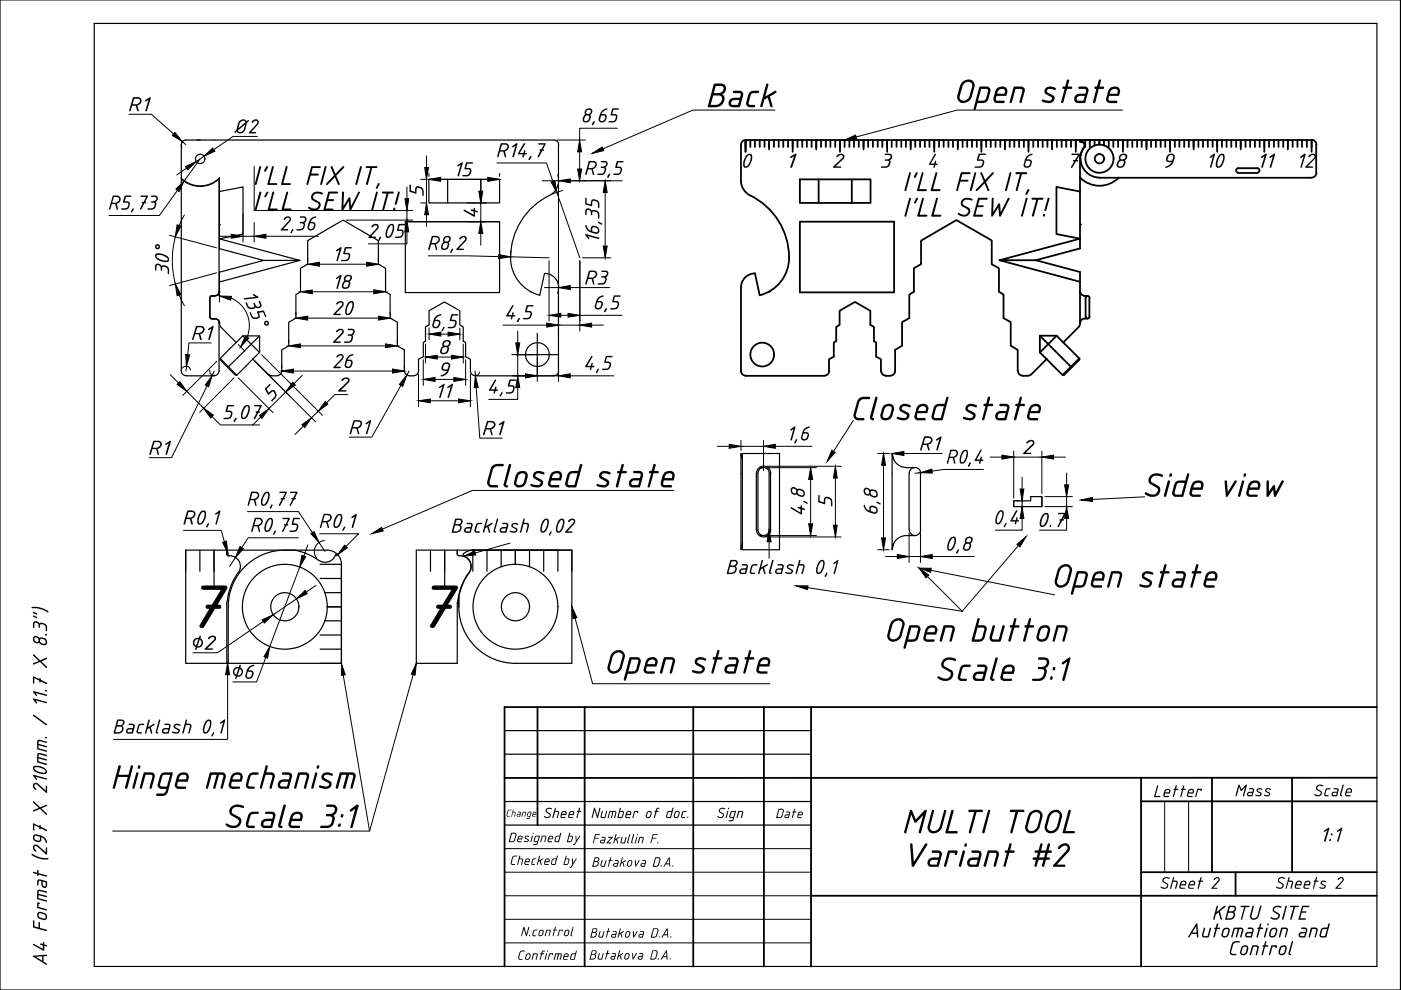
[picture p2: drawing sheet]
<svg xmlns="http://www.w3.org/2000/svg" width="297mm" height="210mm" viewBox="0 0 297 210" stroke-linecap="round" stroke-linejoin="round" font-family="sans-serif">
<!-- layer: 0 -->
<g fill="none" stroke="#000" stroke-width=".25">
<path d="M0 0h296.9v209.9h-296.9zM20 5h271.9v199.9h-271.9zM38.4 37.8a5.7 5.7 0 0 0 8.1-.1v15l9.4 2.5-9.4 2.5v4.1M46.4 37.8v24.4M46.4 37.9a5.8 5.8 0 0 1-8 0M90.9 38h15v5h-15zM94.9 38v5M101.9 38v5M118.4 30.7v7.6M118.4 38.3a3.5 3.5 0 0 1-1.9 3.1 14.4 14.4 0 0 0-8 15.2 8.2 8.2 0 0 0 5.9 6l1-4.6a2.98 2.98 0 0 1 3 3M118.4 30.7a1 1 0 0 0-1-1h-78l-.5 .1-.3 .4-.2 .5v48a1 1 0 0 0 1 .9l6 .1a1.07 1.07 0 0 0 1-1.1v-10.5M158.1 29.7v2.5"/>
<path d="M46.5 40.6l5-1v10l-5 1 17.1 4.6h-7.7M46.5 47.6h.1M63.6 55.2l-17.1 4.6M85.9 47h20v15h-20v-15h20M44.4 63.2l.1 3.9 .2 .5 .5-.1M44.5 63.2v3.9l.4 .4M44.9 62.8h.7M44.9 62.7h.7M44.9 67.6h.7M44.9 67.7h.7M44.9 62.8l-.4 .4M45.2 62.8l-.5-.1-.2 .5"/>
<path d="M45.6 67.5a.99 .99 0 0 1 1 1l-.1-.4M45.6 67.6a.91 .91 0 0 1 .9 .9M46.5 62.2l.1-.4a.99 .99 0 0 1-1 1M46.5 61.8a.91 .91 0 0 1-.9 .9M46.5 68.6v.1M46.6 68.7l.3 .7M46.7 76.3l3.2 3.3M46.7 76v.2M46.8 69.4l3.3 3.2M50.1 72.6l-3.4 3.4 3.5 3.6 3.4-3.5M50.2 79.5h-.2M51.5 71.2l3.5 3.5-1.4 1.4"/>
<path d="M51.5 71.2h3.5v3.5M51.5 71.2l-1.4 1.4M53.6 76.1l3.3 3.3M55 71.2l-6.7 6.7M56.9 79.4l.7 .2M85.7 78.7v-4.5l-1.5-.9v-5l-1.5-.8v-5l-1-.6v-5l-1.5-.9v-5l-7.5-4.3-7.5 4.3v5l-1.5 .9v5l-1 .6v5l-1.5 .8v5l-1.5 .9v4.5a1 1 0 0 1-1 .9l-1.1 .1M85.8 78.6a.99 .99 0 0 0 1 1M109.4 75.2h9M112.4 61.9h.1M113.9 70.7v9M118.4 61v17.7M118.4 78.6a1.07 1.07 0 0 1-1 1.1l-16.7-.1a1 1 0 0 1-1-.9v-2.5l-1-.6v-3l-.5-.3v-3l-.7-.4v-3l-3.3-1.9-3.2 1.9v3l-.8 .4v3l-.5 .3v3l-1 .6v2.5a1 1 0 0 1-1 .9l-1 .1"/>
<path d="M157.4 96.2h7.9v20.4h-7.9zM157.4 97.4l-.3-1.3v20.5l.3-1.4M161 99.2h.9M189.1 96.2v20.4M189.5 97.4l-.3-1.3a2.98 2.98 0 0 0 3 3M192.2 99.2h1.8M39.4 116.6h30a2.98 2.98 0 0 1 2.2 1M39.4 116.6v24h8.7v-12.7M39.4 116.6v4.5M42.4 116.6v4.5M45.4 116.6v7.5M48.1 116.6v.9l.3 .3"/>
<path d="M48.4 117.9h.3M48.7 117.8a2.32 2.32 0 0 1 2.2 1.6 2.32 2.32 0 0 1-.8 2.6l-1.2 2.4-.6 2M60.4 116.6a12 12 0 0 0-12 12v12h24v-21M62.5 116.7a12.2 12.2 0 0 1 5.1 2.1M67.9 119.6h4.5M71.1 117.7a2.31 2.31 0 0 1-3.5 1.1M71.6 117.6l.5 .8 .3 1.2M71.6 117.6l-.3-.1-.2 .2M72.4 119.6v21h-4.5M91.3 116.6v4.5M94.3 116.6v7.5M96.9 116.6v.9"/>
<path d="M97 117.5l.3 .3M100.3 116.6l-1.3 .3a.89 .89 0 0 0-.8 .8v.1a2.35 2.35 0 0 1 1.3 3.7 2.32 2.32 0 0 0 0-2.6 2.32 2.32 0 0 0-2.2-1.1M103.3 116.6v4.5M106.3 116.6v3.6M109.3 116.6v3M112.3 116.6v3.6M115.3 116.6v4.5M118.3 116.6v4.5M160.4 100.3v12.1M161 113.6h.9M163.1 100.3v12.1M163.1 100.3a1.21 1.21 0 0 0-1.2-1.2 1.21 1.21 0 0 0-1.2 1.2v12.1a1.21 1.21 0 0 0 1.2 1.2 1.21 1.21 0 0 0 1.2-1.3"/>
<path d="M163.4 100.3v12.1M163.4 100.3a1.5 1.5 0 0 0-1.5-1.5 1.5 1.5 0 0 0-1.5 1.5M163.4 112.3a1.5 1.5 0 0 1-1.5 1.5 1.5 1.5 0 0 1-1.5-1.5M192.2 113.6h1.8M192.2 113.6a2.98 2.98 0 0 0-3 2.9l.3-1.3M192.7 100.3v12.1M195.2 100.3v12.1M195.2 100.3a1.21 1.21 0 0 0-1.2-1.2 1.21 1.21 0 0 0-1.2 1.2M195.2 112.3a1.21 1.21 0 0 1-1.2 1.3 1.21 1.21 0 0 1-1.2-1.3M214.9 106.2v1.2M220.9 105.3v2.1h-6v-1.2h3.6v-.9h2.4v2.1M67.9 122.7h4.5"/>
<path d="M67.9 134.6h4.5M67.9 137.6h4.5M68.9 125.7h3.5M68.9 131.6h3.5M69.4 128.7h3M97.3 128.6a12 12 0 0 0 12 12M99.4 121.4a12.3 12.3 0 0 0-2.2 5M99.5 121.5a12.2 12.2 0 0 0-2.2 5.1M100.2 121.1v-4.5h21v24h-11.9M121.2 121.1v-4.5h-32.9v24h8.6v-12.7M107 159.9h65M107 154.9h65"/>
<path d="M107 174.9h65M107 169.9h65"/>
<circle cx="42.4" cy="33.7" r=".99"/>
<circle cx="113.9" cy="75.2" r="2.52"/>
<circle cx="60.4" cy="128.6" r="9"/>
<circle cx="60.4" cy="128.6" r="2.98"/>
<circle cx="109.3" cy="128.6" r="9"/>
<circle cx="109.3" cy="128.6" r="2.98"/>
</g>
<g fill="none" stroke="#000" stroke-width=".38">
<path d="M114 149.9v25M124 149.9v55M147 149.9v55M162 149.9v55M172 149.9v55M291.9 149.9h-184.9v55M241.9 164.9v40M241.9 169.9h50M257 164.9v20M273.9 164.9v20M291.9 164.9h-184.9M172 189.9h119.9"/>
<path d="M241.9 184.9h50M262 184.9v5"/>
</g>
<path d="M107 179.9h65M246.9 170.1v14.8M252 170.1v14.8M107 189.9h65M107 184.9h65M107 199.9h65M107 194.9h65" fill="none" stroke="#000" stroke-width=".21"/>
<g fill="#000">
<path d="M122 177.2h.2l.1 1 .6-1 .1 .1-1.1 1.8-.4 .1v-.2h.3l.3-.6zM122.8 171.3h.2l-.1 .6h.3l.1 .2h-.5l-.4 1.3-.1 .1 .3-1.4-.3-.1 .3-.1zM138.4 176.9l1-.1v.2h-.8l-.2 .6h.8v.2h-.9l-.3 1zM144.7 172.1l.2-.2 .7 .1-.1 .1-.6 .1-.3 .9 .1 .1h.5v.3h-.6l-.2-.3zM145.7 173.2h.2v.3l-.2-.1zM156.5 171.9h.9l.2 .2-.3 1.4-.2-.1 .3-1-.1-.3h-.6l-.3 1.3h-.2zM224.7 179.3l.9-.5a1.08 1.08 0 0 1 1.2 .6 1.08 1.08 0 0 1-.4 1.4l-2.3 2.5h1.5a.23 .23 0 0 1 .2 .3 .23 .23 0 0 1-.2 .2h-2.1a.22 .22 0 0 1-.2-.1 .22 .22 0 0 1 0-.3l2.7-3a.64 .64 0 0 0 .2-1 .64 .64 0 0 0-1 .1l-.4 .3a.3 .3 0 0 1-.5 .1 .3 .3 0 0 1 .2-.5zM226.6 171.8l.3-.1 .1 .3-1.1 4.2h1.7a.23 .23 0 0 1 .3 .2 .23 .23 0 0 1-.3 .3h-2.2l-.1-.2zM253.8 167.3l1-.1v.2l-.1 .3h-.2l.1-.2h-.6l-.3 1.4-.2 .1-.1-.2zM268.4 167.2l.6-.1a.27 .27 0 0 1 .3 .1 .27 .27 0 0 1 .1 .3l-.4-.1a.29 .29 0 0 0-.4 0 .29 .29 0 0 0 0 .3l.5 .3a.54 .54 0 0 1 0 .8 .54 .54 0 0 1-.7 0 .21 .21 0 0 1-.4 0 .21 .21 0 0 1 .1-.3l.5 .1a.27 .27 0 0 0 .3 0 .27 .27 0 0 0 0-.4l-.5-.2a.45 .45 0 0 1 0-.8zM121.2 182h.3v1l.6-1 .2 .1-1.1 1.9h-.4v-.2h.2l.3-.5zM121.4 196.5l.2 .1-.4 1.6 .1 .1a.16 .16 0 0 1-.1 .2 .16 .16 0 0 1-.2-.2z"/>
<path d="M142.2 198.6h.2l-.1 .2h-.1zM142.6 183.5h.2l-.1 .3zM257.3 186.4l.3-.3 .5-.2 .4 .3 .1 .4-1.4 1.6h.9v.2h-1.3v-.1l1.4-1.5a.35 .35 0 0 0 0-.6 .35 .35 0 0 0-.6 .3l-.2 .1zM273.5 192.1l1.9-.1-.1 .3h-.7l-.8 2.7-.2-.2 .6-2.5h-.6zM276.1 192.1h1.5l-.1 .2h-1.2l-.2 .9h.8l.1 .2-1 .1-.3 1.2h1.1v.3h-1.5zM278 196.7h.9l.5 .2v.3l-.5 1.6-.2-.2 .4-1.3-.1-.3h-.8l-.5 1.6v.2l-.2-.1zM283.6 186.4l.7-.4a.53 .53 0 0 1 .6 .3 .53 .53 0 0 1-.2 .7l-1.2 1.2h.9v.2h-1.3v-.2l1.4-1.5a.35 .35 0 0 0-.1-.5 .35 .35 0 0 0-.5 .3l-.2 .1zM273.9 199.6l.2-.1 .1 .2-.7 2.5a.2 .2 0 0 1 .2 .2 .2 .2 0 0 1-.1 .2 .2 .2 0 0 1-.3-.1l-.1-.4z"/>
<path d="M113.2 172.4l-.1 .2 .4-.1a.2 .2 0 0 0-.1-.3 .2 .2 0 0 0-.2 .2zM113 172.3l.3-.2a.29 .29 0 0 1 .3 .1 .29 .29 0 0 1 .1 .3v.2h-.7v.2l.1 .1h.4v.2h-.6l-.1-.3z"/>
<path d="M120.7 176.6h.2l-.1 .6h.5l.2 .4-.3 .9-.9 .1-.1-.2zM120.7 177.3l-.3 1.1 .6-.1 .3-.7-.1-.3z"/>
<path d="M143.1 172.1l.7-.2 .3 .3-.2 1-.6 .3a.45 .45 0 0 1-.5-.6zM143.4 172.2l-.3 .7a.34 .34 0 0 0 .3 .4 .34 .34 0 0 0 .4-.4l.1-.4a.3 .3 0 0 0-.1-.4 .3 .3 0 0 0-.4 .1z"/>
<path d="M169.5 172.3l-.2 .3h.7a.29 .29 0 0 0-.1-.4 .29 .29 0 0 0-.4 .1zM169.3 172.2l.6-.1 .3 .1-.1 .7h-.8l-.1 .2v.1h.7l.1 .3h-.8l-.2-.2z"/>
<path d="M223.1 172.5l-.5 .6-.6 2.1a.94 .94 0 0 0 .8 1 .94 .94 0 0 0 1.1-.6l.2-.4 .5-2a.88 .88 0 0 0-.5-1 .88 .88 0 0 0-1 .3zM222.5 172.3l.5-.4 .7-.2a1.25 1.25 0 0 1 1.5 1.5l-.7 2.5-.8 .7-.8 .3a1.27 1.27 0 0 1-1.4-1.5l.6-2.2z"/>
<path d="M285.7 167.4l-.1 .5h.7l.1-.2a.35 .35 0 0 0-.2-.4 .35 .35 0 0 0-.5 .1zM285.5 167.4l.4-.3h.4l.3 .2v.8h-1.1l-.1 .3 .1 .2h.8v.2h-.9l-.2-.1v-.4z"/>
<path d="M120 181.4h.1l-.1 .6h.6l.2 .3-.4 1.1h-.9v-.1zM120 182.2l-.3 1h.5l.2-.2 .1-.8z"/>
<path d="M119.8 197.3l.7-.2 .2 .3-.1 .8-.3 .3h-.5l-.3-.2zM120 197.4l-.2 .6a.32 .32 0 0 0 .3 .3 .32 .32 0 0 0 .3-.3l.1-.4a.29 .29 0 0 0-.2-.3 .29 .29 0 0 0-.3 .1z"/>
<path d="M141.4 197.2l-.6 .9h.7zM141.4 196.8h.2l.1 2h-.2v-.5h-.8l-.4 .5v-.1z"/>
<path d="M141.8 182.2l-.5 .9h.6zM141.8 181.8h.2l.1 1.9h-.2v-.4h-.8l-.4 .4z"/>
<path d="M220.6 178.9l.3-.1 .2 .2-.4 1.3h1.1l.3-1.3 .3-.2 .2 .3-.3 1.2 .6 .1a.26 .26 0 0 1 .1 .2 .26 .26 0 0 1-.2 .2h-.6l-.3 1h.6l.1 .4-.9 .1-.4 1.5-.4-.2 .3-1.3h-1l-.4 1.4h-.4l.2-1.4h-.6l-.1-.4 .9-.1 .2-1h-.5l-.2-.3 .2-.2h.7zM220.6 180.8l-.3 1h1.1l.2-1z"/>
<path d="M280.2 196.9l.3-.2h.9l.2-.9h.3l-.7 2.9-1 .1a.46 .46 0 0 1-.4-.6zM280.5 197l-.4 1.4 .8 .1 .4-1.5z"/>
<path d="M121.1 202.3l.3-.2h.6l.1-.5h.2l-.5 1.9-.9-.1zM121.4 202.3l-.3 1h.6l.2-1z"/>
<path d="M141.2 201.9l-.5 .8h.6zM141.2 201.5h.2l.1 2-.1-.1-.1-.4h-.7l-.4 .5-.1-.2z"/>
<circle cx="139.5" cy="178.7" r=".13"/>
<circle cx="142.1" cy="203.3" r=".13"/>
</g>
<!-- layer: 0 -->
<g fill="#000">
<path d="M233 16.9h.4l-.3 1.4h.8l.2 .4-.2 .2h-.9l-.8 2.7-.3 .3-.2-.4 .8-2.6-.4-.1-.1-.3 .6-.2zM77.6 35.3h2.4l-.1 .3h-1l-1 3.6-.3-.2 .9-3.4h-.8zM80.1 38.9l.3-.1 .1 .2-.5 1h-.2l-.1-.2zM114.1 30.4h1.6l-.6 1.3h.2v.3h-.3l-.8 1.3h-.2v-.2l.6-1.1-.2-.1v-.1l.4-.1 .5-1h-1zM129.8 23h1.4l-.1 .3h-1.1l-.2 .9 .9 .1 .2 .3v.3l-.2 .6-.4 .4-1.2 .1v-.3l1.2-.2 .3-.6a.29 .29 0 0 0-.1-.3 .29 .29 0 0 0-.3-.1l-.7-.1zM130.8 34.1l1.4 .1-.1 .2h-1l-.3 .9 .9 .1 .2 .6-.2 .6-.3 .4-1.3 .1-.1-.2 .1-.1 1.2-.1 .3-.6-.1-.4-1.1-.2zM162.4 17.8h.4l.1 .2-.6 2.5 2-1.3 .3 .2-.1 .3-1.3 .8 .6 2-.3 .2-.2-.1-.5-1.9-.7 .4-.4 1.5-.3 .1-.2-.2zM215.3 36.6l2.3-.1 .2 .2-.2 .2h-.9l-1.1 3.6-.3-.2 .9-3.4h-.8zM32 41.5h1.1l.4 .6-.3 .6-.3 .2 .2 .1v.4l-.2 .7-.6 .4h-1l.1-.3h.9l.3-.3 .2-.8-.7-.1-.1-.2 .8-.2 .3-.3a.36 .36 0 0 0 0-.4 .36 .36 0 0 0-.3-.1h-.7zM81 40.7l2.3-.1 .2 .1-.1 .3h-1l-1 3.5-.1 .1-.3-.2 1-3.4h-.9zM84.5 47.5h1.4l-.1 .3h-1l-.3 .9h.8l.3 .5-.2 .8-.3 .3-1.2 .2-.1-.3 1.2-.2 .3-.6v-.3l-.3-.1-.8-.1zM97.5 50.3l.7-.3 .4 .1 .3 .3v.5l-1.7 1.8h1.1v.2l-1.5 .1v-.2l1.8-1.9a.41 .41 0 0 0-.2-.6 .41 .41 0 0 0-.6 .2 .22 .22 0 0 1-.2 .3 .22 .22 0 0 1-.2-.3z"/>
<path d="M124.1 42h.3v1.1l.9 .3v-.6l.3-.5h.4l.8 .3 .3 .6-.1 .9-.2-.1-.1-1.1-.7-.3a.33 .33 0 0 0-.4 .3l-.1 .8-1.3-.3zM217.8 40.2a.21 .21 0 0 1 .3-.1 .21 .21 0 0 1 .1 .3l-.4 .8-.3 .1-.1-.3zM218.7 42h2.5l-.2 .3h-.9l-.9 3.5-.2 .1-.2-.2 .9-3.4h-.8zM53.9 86l1.6-.1v.1l-.6 1.2h.2l.1 .2-.4 .1-.8 1.4h-.2v-.2l.6-1.2h-.2v-.2l.4-.1 .5-1h-1.1zM216.2 84.2l.4-.1 .1 .2-.3 1.3h.7l.2 .3-.2 .2h-.9l-.7 2.8-.4 .2-.1-.3 .7-2.7h-.2a.25 .25 0 0 1-.2-.2 .25 .25 0 0 1 .2-.3h.4zM45.6 108.9l.9-.6h.2l-.8 2.9-.2-.1 .6-2.3-.5 .3zM61.5 104.3l1.5-.1 .1 .2-.6 1.2 .2 .2-.3 .1-.8 1.3-.2-.1 .6-1.2-.2-.2 .3-.1 .6-1.1h-1.1zM62.1 109.9l1.4-.1v.3h-1.1l-.2 .9 .8 .1 .2 .3v.3l-.2 .7-.3 .3h-1.3l.1-.2 1.2-.1 .2-.7a.28 .28 0 0 0 0-.3 .28 .28 0 0 0-.3-.1l-.8-.1zM74.5 109.6l.9-.7 .2 .1-.8 2.9-.3-.1 .7-2.3-.4 .3h-.3zM120.4 110.5l.4-.4 .7-.1 .4 .2 .1 .6-1.7 1.9h1l.1 .2-1.5 .1-.1-.3 1.7-1.8a.41 .41 0 0 0 0-.6 .41 .41 0 0 0-.6 .2l-.3 .2zM138.6 98.4h.3l.1 .1-.3 1.3 .8 .1 .2 .3-.2 .1h-.9l-.8 2.9-.3 .1-.2-.2 .7-2.8h-.3l-.1-.3 .6-.2zM176.7 119.4l.9-.7 .2 .1-.9 2.9-.2-.2 .7-2.2-.5 .3h-.2z"/>
<path d="M224.3 108.8h1.7l-.6 1.3 .2 .1v.1l-.4 .1-.7 1.3-.3-.1 .6-1.2h-.1l-.1-.2 .4-.1 .6-1.1h-1.2zM268.6 102v-.1a.24 .24 0 0 1 .3 0 .24 .24 0 0 1 .1 .2v2.1l.9-1.2 .3-.2 .1 .3 .2 1.2 1.2-2.4 .5 .1v.2l-1.7 3.1-.4-.1-.2-1.4-.9 1.5h-.5zM7.1 131.9l.3-.2 .7 .2a.24 .24 0 0 0 .2 .2 .24 .24 0 0 0 .3 0h.7l.5 .3 .2 .5-.1 .9h-.2v-.8l-.2-.4-.9-.3-.1 .8h-.2l-.3-.9a.37 .37 0 0 0-.4-.2 .37 .37 0 0 0-.3 .4v.7h-.3v-1zM6.7 128.7h1.6l1.5 .6a.36 .36 0 0 1 .4 .6l-1.5-.7-.9-.2h-1.1zM158.9 137.9l.4 .1-.3 1.3 .9 .1a.26 .26 0 0 1 0 .3 .26 .26 0 0 1-.2 .1h-.9l-.7 2.8-.3 .2h-.2v-.2l.7-2.8h-.4v-.3l.1-.2h.5zM175.2 121.5l.3 .1-.4 .6-.2 .1-.1-.2zM224 132.6h1.6a.81 .81 0 0 1 .8 1l-.7 2.3-.2 .2-.3-.3 .6-2.6-.2-.1h-1.2l-.8 2.8-.2 .2-.3-.3zM253.7 119.6h.2l.2 .2-.4 1.3h.8a.25 .25 0 0 1 .2 .2 .25 .25 0 0 1-.2 .3h-.9l-.7 2.9-.4 .1-.1-.3 .7-2.7h-.3l-.2-.3 .2-.2h.4zM7 138.8l.2-.1 1.3 1.3 1.4-.5v.3l-1.1 .4 1.2 1.3-.3 .1-1.2-1.3-1.5 .6 .1-.3 1.1-.5-1.2-1.1zM45.2 155.3h.2v.2l-.3 .6h-.2l-.1-.2zM46.7 153.2l.8-.7 .3 .1-.9 2.9-.2-.1 .6-2.3-.4 .3h-.2zM225.1 140.5l1.5-1a.23 .23 0 0 1 .3-.1 .23 .23 0 0 1 0 .3l-1.3 4.7-.3-.1-.1-.2 1.1-3.8-.9 .6-.3-.2z"/>
<path d="M68.5 164.1l.5-.3h.8a.61 .61 0 0 1 .7 .6l-.1 .1-.5-.2a.75 .75 0 0 0-1.2 .6l1.2 .7a.95 .95 0 0 1 .2 1.2 .95 .95 0 0 1-1.1 .4l-1-.1a.32 .32 0 0 1-.4-.2 .32 .32 0 0 1 .2-.4 .32 .32 0 0 1 .4 .1l.4 .1a.83 .83 0 0 0 1.2-.4l-.1-.3-1.1-.5a.86 .86 0 0 1-.1-1.4zM72.1 163.8h2.5a.75 .75 0 0 1 .8 .9l-.6 2.4-.3 .1-.2-.3 .6-2.3-.2-.3h-.7l-.8 2.8-.3 .1-.2-.3 .7-2.6h-1l-.7 2.8-.3 .1-.2-.3zM74.3 171.6l1.3-1h.3l.1 .1-1.4 4.9-.3-.2 1-3.9-.9 .6-.2-.2z"/>
<path d="M235.6 19.1l-.3 .8h1.6v-.3a.71 .71 0 0 0-.4-.8 .71 .71 0 0 0-.8 .3zM235.2 18.9l.8-.5a1.07 1.07 0 0 1 1.1 .1 1.07 1.07 0 0 1 .3 1.1l-.2 .7h-2l-.2 .7 .2 .3 1.4 .1a.25 .25 0 0 1 .3 .2 .25 .25 0 0 1-.3 .3h-1.3a.78 .78 0 0 1-.8-1.1z"/>
<path d="M32.9 52.3a.55 .55 0 0 1 1.1 0 .55 .55 0 0 1-1.1 0zM33.2 52.3a.22 .22 0 0 0 .4 0 .22 .22 0 0 0-.4 0z"/>
<path d="M65.7 47.3l-.2 .8a.47 .47 0 0 0 .5 .5 .47 .47 0 0 0 .5-.5v-.3a.33 .33 0 0 0-.3-.5zM65.8 46.5l.7-.5a.29 .29 0 0 1 .3-.2 .29 .29 0 0 1 .2 .3l-.8 .4-.3 .4-.1 .1 .9 .2 .2 .3-.2 .9-.7 .5-.5-.1-.3-.4 .3-1.5z"/>
<path d="M84.4 40.7h.3l.1 .2-.7 2.4-.2 .1-.2-.2zM83.3 44.3a.3 .3 0 0 1 .6 0 .3 .3 0 0 1-.6 0z"/>
<path d="M222.1 42l.3-.1 .1 .3-.7 2.4-.3 .1-.1-.2zM221.1 45.6a.3 .3 0 0 1 .6 0 .3 .3 0 0 1-.6 0z"/>
<path d="M218.8 86.4l-.2 .7h1.5l.1-.2a.7 .7 0 0 0-.5-.8 .7 .7 0 0 0-.8 .3zM218.4 86.1l.5-.4h.5a1.02 1.02 0 0 1 1.3 1.2l-.2 .7h-2.1l-.1 .5 .1 .5h1.6l.1 .1-.1 .4h-1.5a.83 .83 0 0 1-.7-1z"/>
<path d="M118.9 110.3l-.5 .7-.2 1a.39 .39 0 0 0 .1 .7 .39 .39 0 0 0 .6-.4l.4-1v-.5a.33 .33 0 0 0 0-.4 .33 .33 0 0 0-.4-.1zM118.4 110.3l.5-.3h.4l.3 .3 .1 .6-.2 .8-.4 .8-.3 .3-.5 .2-.4-.4v-.6z"/>
<path d="M141.3 100.6l-.4 .8h1.6v-.3a.68 .68 0 0 0-.3-.8 .68 .68 0 0 0-.8 .2zM140.8 100.3l.5-.3 .4-.1a.98 .98 0 0 1 1.1 .2 .98 .98 0 0 1 .2 1l-.2 .8h-2l-.2 .5v.3l.2 .1h1.5l.2 .2v.3h-1.7a.83 .83 0 0 1-.7-1l.4-1.4z"/>
<path d="M7 130.5h.2l.6 .3 .1 .2-.2 .1-.7-.4zM7 129.8l.2-.1 .6 .3 .1 .2-.2 .1-.7-.4z"/>
<path d="M7.1 135.1l.5-.3 .6 .3 .2 .2 .5-.2 .9 .5 .2 .5-.2 .6-.4 .1-.8-.2a.42 .42 0 0 0-.7-.2l-.8-.4-.1-.3zM8.6 135.5l-.1 .2 .1 .5 .7 .3a.47 .47 0 0 0 .4-.5 .47 .47 0 0 0-.5-.4zM7.4 135.2l-.1 .5 .2 .3a.44 .44 0 0 0 .7-.2 .44 .44 0 0 0-.4-.6z"/>
<path d="M174.1 119.1l-.5 .6-.3 1.1a.39 .39 0 0 0 .2 .6 .39 .39 0 0 0 .5-.4l.4-.6 .1-.9a.35 .35 0 0 0 0-.4 .35 .35 0 0 0-.4 0zM173.7 119l.5-.3a.91 .91 0 0 1 .6 1.4l-.7 1.4-.5 .2-.5-.2v-1.3z"/>
<path d="M220.6 132.8l.6-.2a1.01 1.01 0 0 1 1.1 .1 1.01 1.01 0 0 1 .3 1.1l-.4 1.4-.2 .4-.5 .3-.5 .1a.99 .99 0 0 1-1.2-1.2l.3-1.3zM220.8 133.3l-.5 1.5a.68 .68 0 0 0 .3 .8 .68 .68 0 0 0 .8-.2l.4-.5 .3-1.1a.62 .62 0 0 0-.2-.7 .62 .62 0 0 0-.8 .1z"/>
<path d="M256.3 121.8l-.4 .8h1.6l.1-.2a.71 .71 0 0 0-.4-.8 .71 .71 0 0 0-.9 .2zM255.9 121.6l.9-.5a1.02 1.02 0 0 1 1.3 1.3l-.2 .7h-2.1l-.1 .7v.2l1.7 .1 .2 .2-.2 .3h-1.5a.76 .76 0 0 1-.7-1l.4-1.5z"/>
<path d="M44.1 152.9l-.6 .9-.2 .9a.37 .37 0 0 0 .3 .6 .37 .37 0 0 0 .4-.4l.4-.8 .1-.7a.35 .35 0 0 0 0-.4 .35 .35 0 0 0-.4-.1zM43.7 152.8l.5-.3 .4 .1 .2 .9-.1 .8-.5 .9-.3 .3h-.5l-.3-.2-.1-.8 .2-.7z"/>
<path d="M161.6 140l-.4 .4v.4h1.5l.1-.2a.59 .59 0 0 0-.2-.7 .59 .59 0 0 0-.8 0zM161 139.8l.4-.3 .7-.2a.96 .96 0 0 1 1 .3 .96 .96 0 0 1 .2 1l-.2 .7h-2.1l-.1 .6 .1 .4 1.7 .1v.3l-.2 .1h-1.4a.83 .83 0 0 1-.7-1z"/>
<circle cx="229" cy="47.6" r=".19"/>
<circle cx="163.1" cy="61.8" r=".19"/>
<circle cx="9.7" cy="134.6" r=".2"/>
</g>
<g fill="none" stroke="#000" stroke-width=".21">
<path d="M27.3 24.2h4.8l4.7 4.2M38.7 30l.7 .7M38.7 30a.99 .99 0 0 0-.1 1.2M39.5 35.7l-2 1.4M42.4 33.7l-3.3 4.6M43.3 33.1l-1.7 1.2M53.9 35.3v9.3h30.9M54.6 28.9h-5.2l-4.1 2.8M89.2 38h1.1M90.4 33v2.5M90.4 38v5M90.9 36.8v.6"/>
<path d="M93.4 38h10M101.9 38v2.5M105.4 34.6h10.5l1.3 3.9M105.9 36.8v.6M114.9 38.3h3.5M118.1 29.7h6M118.2 37.1l.2 .6M118.4 39v31.2M119 38.3h5.1M120.9 38.3h11M122.9 32.2v3.6M130.9 27.2h-8v2.5"/>
<path d="M164.3 23.3h-17.4l-19.1 8.3M238 23.3h-35.1l-21.4 5.8M35.9 49.9l10 2.6M37.2 50.2a19.4 19.4 0 0 0 0 10M37.6 40.4l-3.8 5.3h-10.7M39.1 45.6l-1.1 2.2M45.9 57.8l-10 2.8M46.5 50.1h2.5M51.5 45.3v6M51.5 50.1h2.4M53.9 47.2v4.1M56.4 50.1h11.1"/>
<path d="M65.2 54.8v.6M67.7 56h10M73.4 46.7h14.1M73.4 44.6h14.1M80.2 54.8v.6M86.3 49.2v2.5h-8.2M86.3 44.6v2.1M89.2 43h1.1M90.4 45.5v2.5M90.8 54.2l14.9 .2M99.1 43h4.1M99.1 47h4.1"/>
<path d="M101.9 43v4M101.9 49.5v2.5M108.2 54.5l8.2 .2M108.4 53.2l-.2 1.4M116.4 55.3v12.8M118.1 40.8l4.8 13.9M119.3 40.4l-2.2 .8M122.9 55.3v14.9M123.5 54.7h6M128.3 40.8v11.4M36.1 79.4l1.7 1.8M38 62.6l1.1 2.2"/>
<path d="M38.6 78.1a.99 .99 0 0 1 1-.4 .99 .99 0 0 1 .8 .7M39.5 77.7l-.1 1M44.5 78.5l.2 .8 .7 .3M44.8 72.7h-4.8l-.2 2.5M45.4 78.7l-.4 .9M46 76.6l-7.3 7.2M46.5 62.4v1.6M49 63.2a6.3 6.3 0 0 1 3.4 8.2M50.5 73l1.4 1.4M54.1 76.6l12.8 12.9M55.5 75.2l12.9 12.9M59.7 77.4v.7"/>
<path d="M61.2 72.1v.6M62.2 78.7h21M62.7 66.2v.6M63.7 60.6v.7M63.7 73.3h18M64.1 79.6l-1.7 1.7M65.2 67.5h15M66.2 61.9h13M81.7 60.6v.7M82.7 66.2v.6M84.2 72.1v.6M85.7 77.4v.7"/>
<path d="M86.7 78.7l-.5 .9M88.7 79.3v6.9M89.7 76.3v5.4M90.2 73v4M91 69.5v2.6M97.5 69.5v2.6M98.2 73v4M98.7 76.3v5.4M99.7 79.3v6.9M100.7 78.7l.1 1M101.7 78.9a.99 .99 0 0 1-1 .7M106.6 68.9h9.3"/>
<path d="M108.5 79.7h4.8M108.5 75.2h4.8M109.8 70.2v2.5M109.8 75.2v4.5M113.9 75.8v5.1M113.9 79.7h4.5M115.4 61h3M118.4 61.6l-.2 .6M118.4 75.8v5.1M118.4 68.9h4.5M118.9 66.9h1.5M120.9 61h8.4"/>
<path d="M120.9 79.7h9.3M122.9 66.9h9M125.4 68.9h2.5M39.6 83l3.6 3.5M43.9 81.8l-7.5 15.2h-4.8M45 88.3l1.7 1.8h8.4M49.6 80.1l-7.3 7.3M50.5 80.1l7.4 7.4M55.3 88.4l-1.8 1.8M60.6 83.1l-3.6 3.5M64.3 90.4l-1.8 1.7M67.5 87.2l-1.5 1.4"/>
<path d="M73.7 83.7h-2.7l-1.7 1.7M85 81.7l-6.2 11h-4.7M91.2 85h6M92.2 80.4h4M101 82.2l.7 10.7h4.8M109.8 82.2v2.5h-6.2M152.1 94.6h2.5M157.1 93.4v2.1M157.1 94.6h4.8M161.9 93.4v6.4M162.5 99.2h10.6M162.5 98.9h15.9"/>
<path d="M164.4 94.6h7.8M180.9 89.1l-4.2 6.6M186.1 96.2h2.4M187.3 98.7v15.4M191.6 96.2h8.2M208.5 99.5h-8.4l-2.5 .4M209.9 96.9h2.5M214.9 95.6v10M214.9 96.9h6M220.9 95.6v9.1M223.4 96.9h2.5M38.9 112.5h8l.7 2.4"/>
<path d="M48.3 117.3l.1 .2M48.3 117.2l-.2 .3M49.9 118.2l-1.2 1.9M52.5 108.5h10.8l3 4.5M63.3 114h-10.7l-1.3 2.1M65.3 115.5l-.9 2.4M67.6 115l1.3 1.9M67.8 113.2h8.2l-2.6 2.6M68.8 114.6a2.31 2.31 0 0 0-1.7 3.7M71.6 117.6l-.2 .2M108.1 115.2l-7.3 2M142.9 104h-42.7l-19.1 8.2"/>
<path d="M162.5 113.6h10.6M162.5 113.8h15.9M163.1 114.9v3.5M171.9 101.7v9.4M177.1 101.4v10M186.1 116.6h2.4M187.7 118h2.5M192.7 113v6.3M192.7 118h2.5M195.2 100.2l-1.2 .1M195.2 113v6.3M197.7 118h8.8"/>
<path d="M215.4 106.2h.7M215.9 115.7l-11.9 13.9M216.7 109.9v2.5h-5.7M216.7 101.2v2.5M216.7 106.2v1.2M221.5 105.3h5.9M221.5 107.4h5.9M226.1 109.9v2.5h-5.7M226.1 100.3v2.5M226.1 105.3v2.1M242.7 105.3l-11.1 .6M55.8 131.8l-9.7 6.6h-5.2"/>
<path d="M56.3 139.4l-1.9 5.2h-5M62.9 127l-5 3.4M63.5 120.2l-6.3 16.9M67 124.1l-2.1 1.4M121.9 131l3.7 14h37.6M171.2 124.6l32.8 5M196.6 122.2l7.4 7.4M197.4 120.9l26.2 5.2M48.3 143.1v13.6l-24.3 .1M72.8 143.1l5.6 33.1h-54.5M87.6 143.1l-9.2 33.1"/>
</g>
<g fill="#000" stroke="#000" stroke-width=".21">
<path d="M37.1 28.1l1.6 1.9-2.2-1.3zM39.3 35.3l2.3-1-1.8 1.7zM43.3 33.1l1.8-1.7 .5 .7zM90 35.5h.8l-.4 2.5zM90.9 38l2.5-.4v.9zM103.4 37.6l2.5 .4-2.5 .5zM116.8 38.6l.8-.3 .5 2.5zM118.4 38.3l2.5-.4v.8zM122.5 35.8h.8l-.4 2.5zM122.9 29.7l.4 2.5h-.8zM125.6 32.5l2.1-1.3 .3 .7zM179.1 29.7l2.3-1.1 .2 .8z"/>
<path d="M39.1 38.3l-1.1 2.3-.7-.5zM37.5 47.7l.9 .2-1.2 2.3zM49 49.7l2.5 .4-2.5 .4zM53.9 50.1l2.5-.4v.8zM65.2 56l2.5-.4v.8zM77.7 55.6l2.5 .4-2.5 .4zM85.9 42.1h.8l-.4 2.5zM86.3 46.7l.4 2.5h-.8zM90.4 43l.4 2.5h-.8zM101.5 40.5h.9l-.5 2.5zM101.9 47l.5 2.5h-.9zM105.7 54l2.5 .5-2.5 .3z"/>
<path d="M127.9 52.2h.8l-.4 2.5zM128.3 38.3l.4 2.5h-.8zM37.2 60.2l1.2 2.3-.9 .2zM39.4 75.2h.8l-.7 2.5zM46.5 62.8h2.6l-.2 .8zM52 71.2l.7 .5-1.7 1.8zM59.7 78.7l2.5-.5v.9zM61.2 73.3l2.5-.4v.8zM62.7 67.5l2.5-.5v.9zM63.7 61.9l2.5-.4v.8zM79.2 61.4l2.5 .5-2.5 .4zM80.2 67l2.5 .5-2.5 .4z"/>
<path d="M81.7 72.9l2.5 .4-2.5 .4zM83.2 78.2l2.5 .5-2.5 .4zM90.2 75.7l2.5-.4v.8zM95 70.4l2.5 .4-2.5 .5zM95.7 75.3l2.5 .4-2.5 .4zM109.3 72.7h.9l-.4 2.5zM111.4 79.3l2.5 .4-2.5 .4zM115.9 68.5l2.5 .4-2.5 .5zM116.4 66.9l2.5-.5v.8zM120.4 66.4l2.5 .5-2.5 .3zM118.4 61l2.5-.4v.8zM118.4 79.7l2.5-.4v.8z"/>
<path d="M122.9 68.9l2.5-.4v.9zM37.5 81.5l.6-.6 1.5 2.1zM45 79.6l-.8 2.4-.7-.4zM43.2 86.5l2.1 1.5-.6 .6zM55 88.1l2-1.5-1.5 2.1zM62.1 81l.5 .6-2 1.5zM64 90.1l2-1.5-1.4 2zM69 85.1l.5 .6-2 1.5zM86.2 79.6l-.8 2.3-.7-.4zM88.7 85l2.5-.4v.8zM89.7 80.4l2.5-.4v.9zM96.2 80l2.5 .4-2.5 .5z"/>
<path d="M97.2 84.6l2.5 .4-2.5 .4zM100.8 79.7l.6 2.4-.9 .1zM109.8 79.7l.4 2.5h-.9zM154.6 94.2l2.5 .4-2.5 .5zM161.9 94.6l2.5-.4v.9zM176.4 95.5l.7 .4-1.7 1.9zM187.3 96.2l.4 2.5h-.8zM189.1 96.2l2.5-.5v.9zM195.2 100.2l2.4-.7 .1 .8zM212.4 96.5l2.5 .4-2.5 .4zM220.9 96.9l2.5-.4v.8zM47.2 115l.8-.3 .3 2.6z"/>
<path d="M50.9 115.9l.7 .4-1.7 1.9zM64 117.7l.8 .3-1.3 2.2zM65.9 113.2l.7-.5 1 2.3zM73.1 115.6l.6 .5-2.1 1.5zM78.8 113.2l2.1-1.4 .3 .8zM98.3 117.9l2.3-1 .3 .8zM163.1 112.4l.4 2.5h-.9zM171.9 99.2l.4 2.5h-.9zM171.4 111.1h.9l-.4 2.5zM177.1 98.9l.4 2.5h-.8zM176.7 111.4h.8l-.4 2.4zM186.9 114.1h.8l-.4 2.5z"/>
<path d="M190.2 117.6l2.5 .4-2.5 .4zM195.2 118l2.5-.4v.8zM215.6 115.4l2-1.6-1.4 2.2zM216.3 103.7h.8l-.4 2.5zM216.7 107.4l.4 2.5h-.8zM225.7 102.8h.9l-.5 2.5zM226.1 107.4l.5 2.5h-.9zM229.2 106l2.4-.5v.8zM55.6 131.4l2.3-1-1.9 1.7zM57.2 137.1l-.5 2.4-.7-.3zM62.9 127l1.8-1.8 .5 .7zM121.2 128.6l1.1 2.4-.8 .2z"/>
<path d="M168.8 124.2h2.5l-.1 .8zM194.9 120.5l2 1.4-.6 .6zM194.9 120.5h2.5l-.1 .8zM48.3 140.6l.4 2.5h-.9zM72.4 140.6l.8 2.5-.8 .1zM88.3 140.6l-.3 2.5-.8-.2z"/>
</g>
<g fill="none" stroke="#000" stroke-width=".38">
<path d="M158.1 32.2v-2.5h120v2.5M158.1 29.7a.99 .99 0 0 0-1 1v7.6a3.5 3.5 0 0 0 2 3.1 14.4 14.4 0 0 1 8 15.2 8.2 8.2 0 0 1-6 6l-1-4.6a2.98 2.98 0 0 0-3 3v17.7a1 1 0 0 0 1 .9M159.1 29.7v1.5M160.1 29.7v1.5M161.1 29.7v1.5M162.1 29.7v1.5M163.1 29.7v2M164.1 29.7v1.5M165.1 29.7v1.5M166.1 29.7v1.5M167.1 29.7v1.5M168.1 29.7v2.5"/>
<path d="M169.1 29.7v1.5M169.6 38h15v5h-15zM170.1 29.7v1.5M171.1 29.7v1.5M172.1 29.7v1.5M173.1 29.7v2M173.6 38v5M174.1 29.7v1.5M175.1 29.7v1.5M176.1 29.7v1.5M177.1 29.7v1.5M178.1 29.7v2.5"/>
<path d="M179.1 29.7v1.5M180.1 29.7v1.5M180.6 38v5M181.1 29.7v1.5M182.1 29.7v1.5M183.1 29.7v2M184.1 29.7v1.5M185.1 29.7v1.5M186.1 29.7v1.5M187.1 29.7v1.5M188.1 29.7v2.5M189.1 29.7v1.5"/>
<path d="M190.1 29.7v1.5M191.1 29.7v1.5M192.1 29.7v1.5M193.1 29.7v2M194.1 29.7v1.5M195.1 29.7v1.5M196.1 29.7v1.5M197.1 29.7v1.5M198.1 29.7v2.5M199.1 29.7v1.5M200.1 29.7v1.5M201.1 29.7v1.5"/>
<path d="M202.1 29.7v1.5M203.1 29.7v2M204.1 29.7v1.5M205.1 29.7v1.5M206.1 29.7v1.5M207.1 29.7v1.5M208.1 29.7v2.5M209.1 29.7v1.5M210.1 29.7v1.5M211.1 29.7v1.5M212.1 29.7v1.5M213.1 29.7v2"/>
<path d="M214.1 29.7v1.5M215.1 29.7v1.5M216.1 29.7v1.5M217.1 29.7v1.5M218.1 29.7v2.5M219.1 29.7v1.5M220.1 29.7v1.5M221.1 29.7v1.5M222.1 29.7v1.5M223.1 29.7v2M224.1 29.7v1.5M225.1 29.7v1.5"/>
<path d="M226.1 29.7v1.5M227.1 29.7v1.5M228.1 29.7v2.5M229 33.4v19.3l-9.4 2.5 9.4 2.5v10.9l-.3 .7M229 29.7v.3M229 30a.92 .92 0 0 1 .8 1.2M229.1 33.6a4 4 0 0 0 4 4M229.4 29.9l.1 .2M229.5 30.1l.5 .5-.2 .7M229.8 31.2l-.7 1.7M229.8 31.3l-.7 1.7M230.1 29.7v1.5"/>
<path d="M230.1 29.6l-.7 .3M231.1 29.7v1.5M232.1 29.7v1.2M233.1 37.7h45M233.1 29.7v1M234.1 29.7v1.2M235.1 29.7v1.5M236.1 29.7v1.5M237.1 29.7v1.5M237.2 37.7a5.7 5.7 0 0 1-8.2 0l.1 .1M238.1 29.7v2.5M239.1 29.7v1.5"/>
<path d="M240.1 29.7v1.5M241.1 29.7v1.5M242.1 29.7v1.5M243.1 29.7v2M244.1 29.7v1.5M245.1 29.7v1.5M246.1 29.7v1.5M247.1 29.7v1.5M248.1 29.7v2.5M249.1 29.7v1.5M250.1 29.7v1.5M251.1 29.7v1.5"/>
<path d="M252.1 29.7v1.5M253.1 29.7v2M254.1 29.7v1.5M255.1 29.7v1.5M256.1 29.7v1.5M257.1 29.7v1.5M258.1 29.7v2.5M259.1 29.7v1.5M260.1 29.7v1.5M261.1 29.7v1.5M262.1 29.7v1.5M262.6 35.7h3.9"/>
<path d="M262.6 36.7h3.9M262.6 35.7a.49 .49 0 0 0-.5 .4 .49 .49 0 0 0 .5 .5M263.1 29.7v2M264.1 29.7v1.5M265 29.7v1.5M266.1 29.7v1.5M267.1 29.7v1.5M268.1 29.7v2.5M269.1 29.7v1.5M270.1 29.7v1.5M271.1 29.7v1.5M272.1 29.7v1.5"/>
<path d="M273 29.7v2M274.1 29.7v1.5M275.1 29.7v1.5M276.1 29.7v1.5M277.1 29.7v1.5M278.1 29.6a.99 .99 0 0 1 1 1M279.1 30.7v6M279.1 36.7a.99 .99 0 0 1-1 .9M169.6 47h20v15h-20zM211.9 55.2l17.1 4.5M229 40.6l-5-1v10l5 1-17.1 4.6h7.7M175.8 78.7v-2.5l1-.6v-3l.5-.3v-3l.7-.4v-3l3.3-1.9 3.2 1.9v3l.8 .4v3l.5 .3v3l1 .6v2.5"/>
<path d="M175.8 78.6a.99 .99 0 0 1-1 1l-16.7 .1M186.8 78.6a.99 .99 0 0 0 1 1l1 .1M215.8 78.7v-4.5l-1.5-.9v-5l-1.5-.8v-5l-1-.6v-5l-1.5-.9v-5l-7.5-4.3-7.5 4.3v5l-1.5 .9v5l-1 .6v5l-1.5 .8v5l-1.5 .9v4.5a1 1 0 0 1-1 .9M215.8 78.6a.99 .99 0 0 0 1 1 1.95 1.95 0 0 0 1.9-.2M220.5 71.2l6.7 6.7M221.9 76.1l3.4 3.4M221.9 76.1l-3.2 3.3M224 71.2l-3.5 3.5 1.4 1.4M224 71.2h-3.5v3.5M224 71.2l1.4 1.4M225.4 72.6l3.4 3.4-3.5 3.5M228.7 69.4l-3.3 3.2"/>
<path d="M228.8 76.3l-3.2 3.2h-.3M228.8 76v.2M229.1 62.1l-.1-.4a.99 .99 0 0 0 1 1M230 62.8h.6M230 67.5h.6M230 67.5a.99 .99 0 0 0-1 1l.1-.4M230.2 63.2v4M231 63.2v3.9a.4 .4 0 0 1-.4 .4 .4 .4 0 0 1-.4-.4M231 63.2a.4 .4 0 0 0-.4-.4 .4 .4 0 0 0-.4 .4"/>
<circle cx="233.1" cy="33.6" r="2.98"/>
<circle cx="233.1" cy="33.6" r=".99"/>
<circle cx="161.6" cy="75.2" r="2.52"/>
</g>
<g font-size="11.7">
<text x="38.7" y="133.2">7</text>
<text x="87.6" y="133.2">7</text>
</g>
<g font-size="6.5">
<text x="149.4" y="22.7">Back</text>
<text x="202.1" y="21.9">Open state</text>
<text x="180.1" y="89.1">Closed state</text>
<text x="102.4" y="103.3">Closed state</text>
<text x="242" y="105.3">Side view</text>
<text x="222.7" y="124.6">Open state</text>
<text x="187.2" y="136.1">Open button</text>
<text x="127.9" y="142.8">Open state</text>
<text x="198" y="144.4">Scale 3:1</text>
<text x="23.3" y="167.3">Hinge mechanism</text>
<text x="47.1" y="175.6">Scale 3:1</text>
<text x="191.1" y="176.7">MULTI TOOL</text>
<text x="191.1" y="183.8">Variant #2</text>
</g>
<g font-size="5.2">
<text x="53.5" y="39.2">I'LL FIX IT,</text>
<text x="191.3" y="40.5">I'LL FIX IT,</text>
<text x="53.5" y="44.6">I'LL SEW IT!</text>
<text x="191.3" y="45.9">I'LL SEW IT!</text>
</g>
<g font-size="3.9">
<text x="27" y="23.6">R1</text>
<text x="49.3" y="28.3">Ø2</text>
<text x="123" y="26">8,65</text>
<text x="105" y="33.3">R14,7</text>
<text x="156.9" y="35.6">0</text>
<text x="166.3" y="35.6">1</text>
<text x="176.2" y="35.6">2</text>
<text x="186.4" y="35.6">3</text>
<text x="196.4" y="35.6">4</text>
<text x="206.2" y="35.6">5</text>
<text x="216.5" y="35.6">6</text>
<text x="225.8" y="35.6">7</text>
<text x="236.2" y="35.6">8</text>
<text x="246.3" y="35.6">9</text>
<text x="255.5" y="35.6">10</text>
<text x="266.3" y="35.6">11</text>
<text x="274.7" y="35.6">12</text>
<text x="89.8" y="41.9" transform="rotate(-90 89.8 41.9)">5</text>
<text x="96" y="37.4">15</text>
<text x="123.7" y="37.1">R3,5</text>
<text x="22.7" y="44.5">R5,73</text>
<text x="101.3" y="46.5" transform="rotate(-90 101.3 46.5)">4</text>
<text x="59.1" y="48.9">2,36</text>
<text x="77.7" y="50.5">2,05</text>
<text x="90.4" y="53">R8,2</text>
<text x="127.1" y="51.7" transform="rotate(-90 127.1 51.7)">16,35</text>
<text x="35.9" y="58.5" transform="rotate(-90 35.9 58.5)">30°</text>
<text x="70.3" y="55.4">15</text>
<text x="51.3" y="62.3" transform="rotate(68 51.3 62.3)">135°</text>
<text x="70.3" y="61.3">18</text>
<text x="123.7" y="60.3">R3</text>
<text x="125.6" y="65.6">6,5</text>
<text x="70.3" y="66.8">20</text>
<text x="91.1" y="69.6">6,5</text>
<text x="106.8" y="67.7">4,5</text>
<text x="40.3" y="72.1">R1</text>
<text x="70.2" y="72.7">23</text>
<text x="92.8" y="75.1">8</text>
<text x="70.3" y="78.1">26</text>
<text x="71.3" y="83">2</text>
<text x="92.7" y="79.8">9</text>
<text x="103.1" y="83.5">4,5</text>
<text x="123.5" y="78.5">4,5</text>
<text x="47" y="88.9">5,07</text>
<text x="57.4" y="85.4" transform="rotate(-45 57.4 85.4)">5</text>
<text x="92" y="84.4">11</text>
<text x="73.7" y="92.1">R1</text>
<text x="102" y="92.3">R1</text>
<text x="166.6" y="93.4">1,6</text>
<text x="194.6" y="95.5">R1</text>
<text x="31.3" y="96.4">R1</text>
<text x="200.4" y="98.3">R0,4</text>
<text x="216.5" y="96.3">2</text>
<text x="52.1" y="107.2">R0,77</text>
<text x="176.5" y="107.8" transform="rotate(-90 176.5 107.8)">5</text>
<text x="38.5" y="111.2">R0,1</text>
<text x="52.9" y="112.8">R0,75</text>
<text x="67.4" y="111.9">R0,1</text>
<text x="95.4" y="113">Backlash 0,02</text>
<text x="170.6" y="109.7" transform="rotate(-90 170.6 109.7)">4,8</text>
<text x="186.1" y="109.5" transform="rotate(-90 186.1 109.5)">6,8</text>
<text x="210.4" y="111.2">0,4</text>
<text x="219.8" y="111.7">0.7</text>
<text x="200.2" y="116.8">0,8</text>
<text x="153.7" y="121.7">Backlash 0,1</text>
<text x="40.1" y="137.8">⌀2</text>
<text x="48.6" y="143.9">⌀6</text>
<text x="23.7" y="155.5">Backlash 0,1</text>
<text x="279.7" y="178.5">1:1</text>
<text x="256.8" y="195">KBTU SITE</text>
<text x="251.5" y="198.8">Automation and</text>
<text x="260.2" y="202.5">Control</text>
<text x="10" y="204.9" transform="rotate(-90 10 204.9)">А4 Format (297 X 210mm. / 11.7 X 8.3&quot;)</text>
</g>
<g font-size="3.2">
<text x="244.4" y="169">Letter</text>
<text x="261.7" y="168.8">Mass</text>
<text x="278.3" y="168.8">Scale</text>
<text x="245.7" y="188.4">Sheet 2</text>
<text x="270.2" y="188.4">Sheets 2</text>
</g>
<g font-size="2.9">
<text x="115" y="173.5">Sheet</text>
<text x="125.1" y="173.5">Number of doc.</text>
<text x="151.7" y="173.5">Sign</text>
</g>
<g font-size="2.6">
<text x="164.3" y="173.5">Date</text>
<text x="107.6" y="178.6">Designed by</text>
<text x="125.4" y="178.8">Fazkullin F.</text>
<text x="107.9" y="183.4">Checked by</text>
<text x="125.3" y="183.8">Butakova D.A.</text>
<text x="109.5" y="203.5">Confirmed</text>
<text x="110.2" y="198.5">N.control</text>
<text x="124.8" y="203.5">Butakova D.A.</text>
<text x="124.9" y="198.8">Butakova D.A.</text>
</g>
<text font-size="1.9" x="107.1" y="173.2">Change</text>
</svg>
